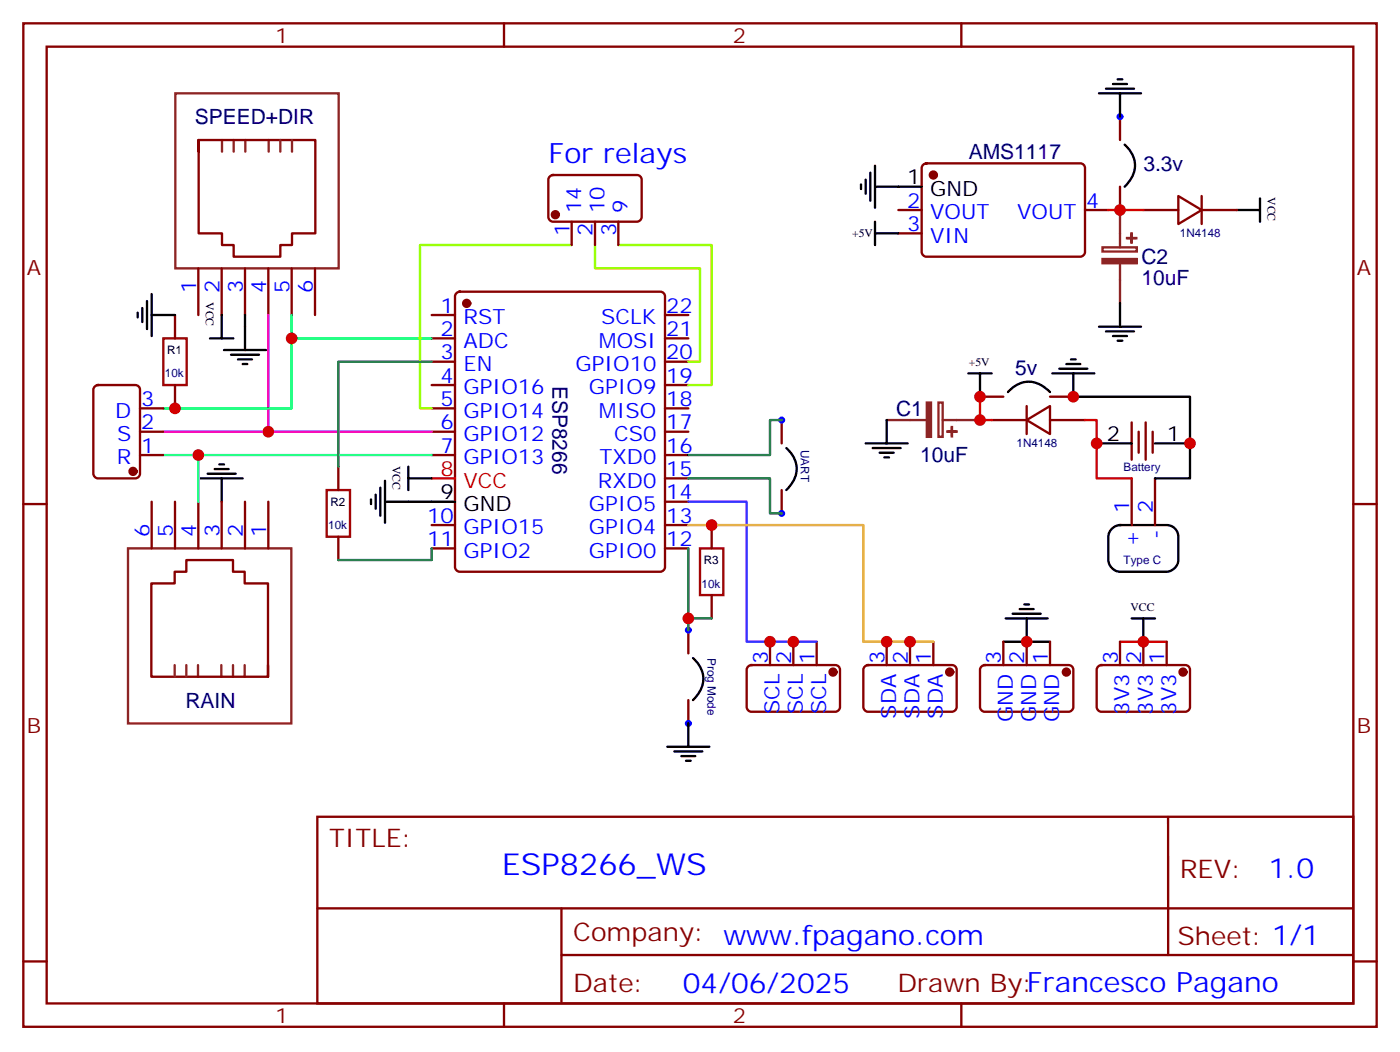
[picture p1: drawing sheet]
<svg xmlns="http://www.w3.org/2000/svg" width="212mm" height="159mm" viewBox="0 0 212 159" stroke-linecap="round" stroke-linejoin="round" font-family="sans-serif">
<g fill="none" stroke="#870000" stroke-width=".35">
<path d="M3.5 3.5h204.6v151.7h-204.6zM7.1 7.1h197.5v144.6h-197.5zM76.2 3.5v3.6M145.3 3.5v3.6M169.3 17.6v3.6M30 21.2h17.7v14.1h-3.6v1.7h-1.7v1.8h-7.1v-1.8h-1.7v-1.7h-3.6v-14.1v1.7M83.1 26.7l.5-.2h12.7a.71 .71 0 0 1 .7 .7v5.6a.76 .76 0 0 1-.7 .7h-12.7a.76 .76 0 0 1-.7-.7v-5.6zM86.4 33.5v3.5M90 33.5v3.5M93.5 33.5v3.5M135.8 31.7h3.5M135.8 35.3h3.5"/>
<path d="M139.6 24.9l.5-.2h23.2a.71 .71 0 0 1 .7 .7v12.7a.76 .76 0 0 1-.7 .7h-23.2a.76 .76 0 0 1-.8-.7v-12.7zM164 31.7h3.6M169.3 28.2v3.5M172.9 31.7h5.3M178.2 29.6l3.5 2.1-3.5 2.2zM181.7 31.7h5.3M181.7 29.6v4.3M14.3 58.4l.5-.2h5.7a.71 .71 0 0 1 .7 .7v12.7a.76 .76 0 0 1-.7 .7h-5.7a.76 .76 0 0 1-.7-.7v-12.7zM26.5 47.6v3.6M26.5 58.2v3.5M30 40.6v7M33.5 40.6v7"/>
<path d="M37 40.6v7M40.6 40.6v7M44.1 40.6v7M47.6 40.6v7M65.3 47.6h3.5M65.3 51.2h3.5M65.3 54.7h3.5M65.3 58.2h3.5M69 44.3l.5-.2h30.3a.71 .71 0 0 1 .7 .7v40.9a.76 .76 0 0 1-.7 .7h-30.3a.76 .76 0 0 1-.7-.7v-40.9zM100.5 47.6h3.6M100.5 51.2h3.6M100.5 54.7h3.6"/>
<path d="M100.5 58.2h3.6M148.2 60h3.5M158.7 60h3.6M3.5 76.2h3.6M21.2 61.7h3.5M21.2 65.3h3.5M21.2 68.8h3.5M22.9 75.8v7.1M26.5 75.8v7.1M30 75.8v7.1M33.5 75.8v7.1M37 75.8v7.1"/>
<path d="M40.6 75.8v7.1M51.2 70.6v3.5M65.3 61.7h3.5M65.3 65.3h3.5M65.3 68.8h3.5M65.3 79.4h3.5M100.5 61.7h3.6M100.5 65.3h3.6M100.5 68.8h3.6M100.5 79.4h3.6M100.5 75.8h3.6M100.5 72.3h3.6"/>
<path d="M107.6 79.4v3.5M118.2 63.5v3.5M118.2 74.1v3.5M149.9 63.5h5.3M155.2 63.5l3.5-2.1v4.2zM155.2 61.4v4.2M158.7 63.5h5.3M171.1 63.9v5.6M171.1 72.3v7.1M172.2 65.3v3.1M173.2 63.9v5.6M174.3 65.3v3.1"/>
<path d="M174.6 72.3v7.1M204.6 76.2h3.5M51.2 81.1v3.6M65.3 82.9h3.5M100.5 82.9h3.6M104.1 95.2v3.6M107.6 90v3.5M116.4 97v3.5M119.9 97v3.5M123.5 97v3.5M134.1 97v3.5M137.6 97v3.5"/>
<path d="M141.1 97v3.5M151.7 97v3.5M155.2 97v3.5M158.7 97v3.5M169.3 97v3.5M172.9 97v3.5M176.4 97v3.5M40.5 100.5v1.8v-14.1h-3.5v-1.8h-1.8v-1.7h-7v1.7h-1.8v1.8h-3.5v14.1h17.6M104.1 105.8v3.6M113.1 100.7l.5-.2h12.7a.71 .71 0 0 1 .7 .7v5.7a.76 .76 0 0 1-.7 .7h-12.7a.76 .76 0 0 1-.7-.7v-5.7zM130.8 100.7l.4-.2h12.7a.71 .71 0 0 1 .7 .7v5.7a.76 .76 0 0 1-.7 .7h-12.7a.76 .76 0 0 1-.7-.7v-5.7zM148.4 100.7l.5-.2h12.7a.71 .71 0 0 1 .7 .7v5.7a.76 .76 0 0 1-.7 .7h-12.7a.76 .76 0 0 1-.7-.7v-5.7z"/>
<path d="M166 100.7l.5-.2h12.7a.71 .71 0 0 1 .7 .7v5.7a.76 .76 0 0 1-.7 .7h-12.7a.76 .76 0 0 1-.7-.7v-5.7zM48 123.5h156.6v28.2h-156.6zM48 137.3h156.5M84.9 137.3v14.1M176.6 123.5v20.9M3.5 145.3h3.6M76.2 151.7v3.5M84.9 144.4h119.6M145.3 151.7v3.5M204.6 145.3h3.5"/>
</g>
<g fill="none" stroke="#8c2424" stroke-width=".35">
<path d="M26.5 14.1h24.7v26.5h-24.7zM33.6 21.2v1.7M35.3 21.2v1.7M37.1 21.2v1.7M40.6 21.2v1.7M42.4 21.2v1.7M44.1 21.2v1.7M166.7 37.4h5.2v.6h-5.2zM169.3 31.7v5.7M169.3 39.9v6M134.1 63.5h6M141.9 60.9h.6v5.1h-.6z"/>
<path d="M142.5 63.5h5.7M19.4 82.9h24.6v26.5h-24.6zM26.4 100.5v1.8M28.2 100.5v1.8M29.9 100.5v1.8M33.5 100.5v1.8M35.2 100.5v1.8M37 100.5v1.8"/>
</g>
<g fill="#870000" stroke="#870000" stroke-width=".35">
<circle cx="70.6" cy="45.9" r=".53"/>
<circle cx="141.1" cy="26.5" r=".53"/>
<circle cx="125.9" cy="101.6" r=".53"/>
<circle cx="143.6" cy="101.6" r=".53"/>
<circle cx="161.2" cy="101.6" r=".53"/>
<circle cx="178.9" cy="101.6" r=".53"/>
<circle cx="20.1" cy="71.3" r=".53"/>
<circle cx="84" cy="32.5" r=".53"/>
</g>
<path d="M167.6 31.7h5.3M148.2 60v3.5h1.7M65.3 72.3h3.5M164 63.5h1.8v8.8h5.3M169.3 97h7.1" fill="none" stroke="#f00" stroke-width=".35"/>
<g fill="none" stroke="#000" stroke-width=".35">
<path d="M166.2 14.1h6.3M167.2 13.4h4.2M168.3 12.7h2.1M169 12h.7M169.3 14.1v3.5M130.2 27.9v.7M130.9 27.2v2.1M131.6 26.1v4.2M132.3 28.2h7M132.3 25v6.4M132.3 33.5v3.5M132.3 35.3h3.5"/>
<path d="M170 21.9a4 4 0 0 1 0 6.3M187 31.7h3.5M190.5 30v3.5M20.8 47.3v.7M21.5 46.6v2.1M22.2 45.5v4.2M22.9 47.6h3.6M22.9 44.4v6.4M31.7 51.2h3.6M33.5 47.6v3.6M33.9 52.9h6.3M34.9 53.6h4.3"/>
<path d="M36 54.3h2.1M36.7 55h.7M37 47.6v5.3M146.4 56.4h3.5M148.2 56.4v3.6M152.4 59.3a4 4 0 0 1 6.3 0M159.1 56.4h6.4M160.2 55.7h4.2M161.2 55h2.1M161.9 54.3h.7M162.3 56.4v3.6h17.6v12.3h-5.3M166.2 49.4h6.3"/>
<path d="M167.2 50.1h4.2M168.3 50.8h2.1M169 51.5h.7M169.3 45.9v3.5M30.3 72.3h6.4M31.4 71.6h4.2M32.5 70.9h2.1M33.2 70.2h.7M33.5 72.3v3.5M56.1 75.5v.7M56.8 74.8v2.1M57.5 73.7v4.3"/>
<path d="M58.2 75.8h10.6M58.2 72.7v6.3M61.7 72.3h3.6M61.7 70.6v3.5M118.9 67.7a4 4 0 0 1 0 6.4M130.9 67h6.3M131.9 67.7h4.3M133 68.4h2.1M133.7 69.1h.7M134.1 63.5v3.5M165.8 67h5.3M168.2 79.9l.7-.5h.4h7.1a1.76 1.76 0 0 1 1.8 1.7v3.6a1.89 1.89 0 0 1-1.8 1.7h-7.1a1.89 1.89 0 0 1-1.7-1.7v-3.6v-.4z"/>
<path d="M174.6 67h5.3M104.8 99.5a4 4 0 0 1 0 6.3M151.7 97h7M152 93.5h6.4M153.1 92.8h4.2M154.2 92.1h2.1M154.9 91.4h.7M155.2 93.5v3.5M171.1 93.5h3.5M172.9 93.5v3.5M100.9 112.9h6.3M102 113.6h4.2"/>
<path d="M103 114.3h2.1M103.7 115h.7M104.1 109.4v3.5"/>
</g>
<g fill="none" stroke="#00f" stroke-width=".35">
<circle cx="169.3" cy="17.6" r=".35"/>
<circle cx="169.3" cy="31.7" r=".35"/>
<circle cx="148.2" cy="60" r=".35"/>
<circle cx="162.3" cy="60" r=".35"/>
<circle cx="118.2" cy="63.5" r=".35"/>
<circle cx="118.2" cy="77.6" r=".35"/>
<circle cx="104.1" cy="95.2" r=".35"/>
<circle cx="104.1" cy="109.4" r=".35"/>
</g>
<path d="M24.7 68.8h5.3M65.3 68.8h-35.3v7" fill="none" stroke="#0ff" stroke-width=".35"/>
<path d="M40.6 47.6v17.7h24.7M24.7 65.3h15.9" fill="none" stroke="#f0f" stroke-width=".35"/>
<path d="M24.7 51.2h3.5v7h-3.5zM49.4 74.1h3.5v7h-3.5zM105.8 82.9h3.6v7.1h-3.6z" fill="none" stroke="#a10000" stroke-width=".35"/>
<path d="M44.1 47.6v14.1h-19.4M44.1 51.2h21.2" fill="none" stroke="#0f0" stroke-width=".35"/>
<path d="M65.3 54.7h-14.1v15.9M104.1 72.3h12.3v5.3h1.8M118.2 63.5h-1.8v5.3h-12.3M65.3 82.9v1.8h-14.1M104.1 82.9v12.3M104.1 93.5h3.5" fill="none" stroke="#008700" stroke-width=".35"/>
<g fill="#8c2424" stroke="#8c2424" stroke-width=".35">
<path d="M140.1 60.9h.7v5.1h-.7z"/>
<path d="M143.9 64.6v1.4z"/>
<path d="M143.2 65.2l1.4 .1z"/>
<path d="M166.7 39.2h5.2v.6h-5.2z"/>
<path d="M170.4 36h1.4z"/>
<path d="M171.1 35.3v1.4z"/>
</g>
<path d="M86.4 37h-22.9v24.7h1.8M90 37v3.6h15.8v14.1h-1.7M93.5 37h14.1v21.2h-3.5" fill="none" stroke="#9f0" stroke-width=".35"/>
<path d="M104.1 75.8h8.8v21.2h10.6" fill="none" stroke="#60f" stroke-width=".35"/>
<path d="M104.1 79.4h26.4v17.6h10.6" fill="none" stroke="#fc0" stroke-width=".35"/>
<g fill="#c00">
<circle cx="30" cy="68.8" r=".88"/>
<circle cx="40.6" cy="65.3" r=".88"/>
<circle cx="44.1" cy="51.2" r=".88"/>
<circle cx="155.2" cy="97" r=".88"/>
<circle cx="148.2" cy="60" r=".88"/>
<circle cx="162.3" cy="60" r=".88"/>
<circle cx="148.2" cy="63.5" r=".88"/>
<circle cx="169.3" cy="31.7" r=".88"/>
<circle cx="172.9" cy="97" r=".88"/>
<circle cx="165.8" cy="67" r=".88"/>
<circle cx="179.9" cy="67" r=".88"/>
<circle cx="119.9" cy="97" r=".88"/>
<circle cx="116.4" cy="97" r=".88"/>
<circle cx="137.6" cy="97" r=".88"/>
<circle cx="134.1" cy="97" r=".88"/>
<circle cx="26.5" cy="61.7" r=".88"/>
<circle cx="107.6" cy="79.4" r=".88"/>
<circle cx="104.1" cy="93.5" r=".88"/>
</g>
<text font-size="4.6" fill="#00f" x="75.8" y="132.3">ESP8266_WS</text>
<g font-size="4.2" fill="#00f">
<text x="82.9" y="24.7">For relays</text>
<text x="191.8" y="132.7">1.0</text>
<text x="103.2" y="150.1">04/06/2025</text>
</g>
<g font-size="3.9" fill="#800">
<text x="49.7" y="128.1">TITLE:</text>
<text x="178.4" y="132.7">REV:</text>
<text x="86.6" y="142.3">Company: www.fpagano.com</text>
<text x="178" y="142.9">Sheet: 1/1</text>
<text x="86.6" y="149.9">Date:</text>
<text x="135.7" y="150">Drawn By:Francesco Pagano</text>
</g>
<g font-size="3.2" fill="#800">
<text x="41.6" y="6.5">1</text>
<text x="110.8" y="6.5">2</text>
<text x="4.1" y="41.6">A</text>
<text x="205.1" y="41.6">A</text>
<text x="4.1" y="110.8">B</text>
<text x="205.1" y="110.8">B</text>
<text x="41.6" y="154.7">1</text>
<text x="110.8" y="154.7">2</text>
</g>
<g font-size="3.2" fill="#000080">
<text x="29.4" y="18.8">SPEED+DIR</text>
<text x="146.5" y="24.1">AMS1117</text>
<text x="172.9" y="25.8">3.3v</text>
<text x="172.6" y="39.9">C2</text>
<text x="172.6" y="43.1">10uF</text>
<text x="83.5" y="58.3" transform="rotate(90 83.5 58.3)">ESP8266</text>
<text x="153.5" y="56.6">5v</text>
<text x="135.5" y="62.9">C1</text>
<text x="139.1" y="69.9">10uF</text>
<text x="28" y="107">RAIN</text>
</g>
<g font-size="3.2">
<text x="137.2" y="27.9">1</text>
<text x="140.7" y="29.6">GND</text>
<text x="167.3" y="66.7">2</text>
<text x="176.4" y="66.7">1</text>
<text x="66.6" y="75.5">9</text>
<text x="70.1" y="77.3">GND</text>
</g>
<g font-size="3.2" fill="#00f">
<text x="86.1" y="35.7" transform="rotate(-90 86.1 35.7)">1</text>
<text x="87.8" y="32.2" transform="rotate(-90 87.8 32.2)">14</text>
<text x="89.6" y="35.7" transform="rotate(-90 89.6 35.7)">2</text>
<text x="91.4" y="32.2" transform="rotate(-90 91.4 32.2)">10</text>
<text x="93.1" y="35.7" transform="rotate(-90 93.1 35.7)">3</text>
<text x="94.9" y="32.2" transform="rotate(-90 94.9 32.2)">9</text>
<text x="137.2" y="31.4">2</text>
<text x="137.2" y="34.9">3</text>
<text x="140.7" y="33.2">VOUT</text>
<text x="153.8" y="33.2">VOUT</text>
<text x="164.2" y="31.4">4</text>
<text x="140.7" y="36.7">VIN</text>
<text x="29.7" y="44.3" transform="rotate(-90 29.7 44.3)">1</text>
<text x="33.2" y="44.3" transform="rotate(-90 33.2 44.3)">2</text>
<text x="36.7" y="44.3" transform="rotate(-90 36.7 44.3)">3</text>
<text x="40.3" y="44.3" transform="rotate(-90 40.3 44.3)">4</text>
<text x="43.8" y="44.3" transform="rotate(-90 43.8 44.3)">5</text>
<text x="47.3" y="44.3" transform="rotate(-90 47.3 44.3)">6</text>
<text x="66.6" y="47.3">1</text>
<text x="100.7" y="47.3">22</text>
<text x="66.6" y="50.8">2</text>
<text x="70.1" y="49">RST</text>
<text x="70.1" y="52.6">ADC</text>
<text x="90.6" y="52.6">MOSI</text>
<text x="90.9" y="49">SCLK</text>
<text x="100.7" y="50.8">21</text>
<text x="66.6" y="54.3">3</text>
<text x="66.6" y="57.9">4</text>
<text x="70.1" y="56.1">EN</text>
<text x="70.1" y="59.6">GPIO16</text>
<text x="87" y="56.1">GPIO10</text>
<text x="89" y="59.6">GPIO9</text>
<text x="100.7" y="57.9">19</text>
<text x="100.7" y="54.3">20</text>
<text x="17.4" y="63.1">D</text>
<text x="21.3" y="64.9">2</text>
<text x="21.3" y="61.4">3</text>
<text x="66.6" y="61.4">5</text>
<text x="66.6" y="64.9">6</text>
<text x="70.1" y="63.1">GPIO14</text>
<text x="90.6" y="63.1">MISO</text>
<text x="100.7" y="64.9">17</text>
<text x="100.7" y="61.4">18</text>
<text x="17.7" y="70.2">R</text>
<text x="17.7" y="66.7">S</text>
<text x="21.3" y="68.4">1</text>
<text x="66.6" y="68.4">7</text>
<text x="70.1" y="66.7">GPIO12</text>
<text x="70.1" y="70.2">GPIO13</text>
<text x="90.6" y="70.2">TXD0</text>
<text x="92.8" y="66.7">CS0</text>
<text x="100.7" y="72">15</text>
<text x="100.7" y="68.4">16</text>
<text x="89" y="77.3">GPIO5</text>
<text x="90.4" y="73.7">RXD0</text>
<text x="100.7" y="75.5">14</text>
<text x="170.7" y="77.6" transform="rotate(-90 170.7 77.6)">1</text>
<text x="174.3" y="77.6" transform="rotate(-90 174.3 77.6)">2</text>
<text x="22.6" y="81.1" transform="rotate(-90 22.6 81.1)">6</text>
<text x="26.2" y="81.1" transform="rotate(-90 26.2 81.1)">5</text>
<text x="29.7" y="81.1" transform="rotate(-90 29.7 81.1)">4</text>
<text x="33.2" y="81.1" transform="rotate(-90 33.2 81.1)">3</text>
<text x="36.7" y="81.1" transform="rotate(-90 36.7 81.1)">2</text>
<text x="40.3" y="81.1" transform="rotate(-90 40.3 81.1)">1</text>
<text x="64.6" y="79">10</text>
<text x="64.6" y="82.5">11</text>
<text x="70.1" y="80.8">GPIO15</text>
<text x="89" y="80.8">GPIO4</text>
<text x="100.7" y="82.5">12</text>
<text x="100.7" y="79">13</text>
<text x="172.2" y="82.7" transform="rotate(-90 172.2 82.7)">+</text>
<text x="175.7" y="81.5" transform="rotate(-90 175.7 81.5)">-</text>
<text x="70.1" y="84.3">GPIO2</text>
<text x="89" y="84.3">GPIO0</text>
<text x="116.1" y="100.4" transform="rotate(-90 116.1 100.4)">3</text>
<text x="119.6" y="100.4" transform="rotate(-90 119.6 100.4)">2</text>
<text x="123.1" y="100.4" transform="rotate(-90 123.1 100.4)">1</text>
<text x="133.7" y="100.4" transform="rotate(-90 133.7 100.4)">3</text>
<text x="137.2" y="100.4" transform="rotate(-90 137.2 100.4)">2</text>
<text x="140.8" y="100.4" transform="rotate(-90 140.8 100.4)">1</text>
<text x="151.3" y="100.4" transform="rotate(-90 151.3 100.4)">3</text>
<text x="154.9" y="100.4" transform="rotate(-90 154.9 100.4)">2</text>
<text x="158.4" y="100.4" transform="rotate(-90 158.4 100.4)">1</text>
<text x="169" y="100.4" transform="rotate(-90 169 100.4)">3</text>
<text x="172.5" y="100.4" transform="rotate(-90 172.5 100.4)">2</text>
<text x="176" y="100.4" transform="rotate(-90 176 100.4)">1</text>
<text x="117.8" y="108" transform="rotate(-90 117.8 108)">SCL</text>
<text x="121.4" y="108" transform="rotate(-90 121.4 108)">SCL</text>
<text x="124.9" y="108" transform="rotate(-90 124.9 108)">SCL</text>
<text x="135.5" y="108.6" transform="rotate(-90 135.5 108.6)">SDA</text>
<text x="139" y="108.6" transform="rotate(-90 139 108.6)">SDA</text>
<text x="142.5" y="108.6" transform="rotate(-90 142.5 108.6)">SDA</text>
<text x="153.1" y="109.1" transform="rotate(-90 153.1 109.1)">GND</text>
<text x="156.6" y="109.1" transform="rotate(-90 156.6 109.1)">GND</text>
<text x="160.2" y="109.1" transform="rotate(-90 160.2 109.1)">GND</text>
<text x="170.7" y="108" transform="rotate(-90 170.7 108)">3V3</text>
<text x="174.3" y="108" transform="rotate(-90 174.3 108)">3V3</text>
<text x="177.8" y="108" transform="rotate(-90 177.8 108)">3V3</text>
</g>
<g font-size="3.2" fill="#f00">
<text x="66.6" y="72">8</text>
<text x="70.1" y="73.7">VCC</text>
</g>
<g font-size="1.8">
<text x="191.6" y="29.8" transform="rotate(90 191.6 29.8)">VCC</text>
<text x="128.8" y="35.9">+5V</text>
<text x="31.1" y="45.7" transform="rotate(90 31.1 45.7)">VCC</text>
<text x="25.3" y="53.5">R1</text>
<text x="146.5" y="55.3">+5V</text>
<text x="59.3" y="70.4" transform="rotate(90 59.3 70.4)">VCC</text>
<text x="49.9" y="76.5">R2</text>
<text x="106.4" y="85.3">R3</text>
<text x="170.9" y="92.3">VCC</text>
</g>
<g font-size="1.8" fill="#000080">
<text x="178.4" y="35.9">1N4148</text>
<text x="24.9" y="57.1">10k</text>
<text x="121.1" y="68" transform="rotate(90 121.1 68)">UART</text>
<text x="153.7" y="67.6">1N4148</text>
<text x="169.9" y="71.2">Battery</text>
<text x="49.6" y="80">10k</text>
<text x="106.1" y="88.8">10k</text>
<text x="169.9" y="85.3">Type C</text>
<text x="107" y="99.5" transform="rotate(90 107 99.5)">Prog Mode</text>
</g>
</svg>
